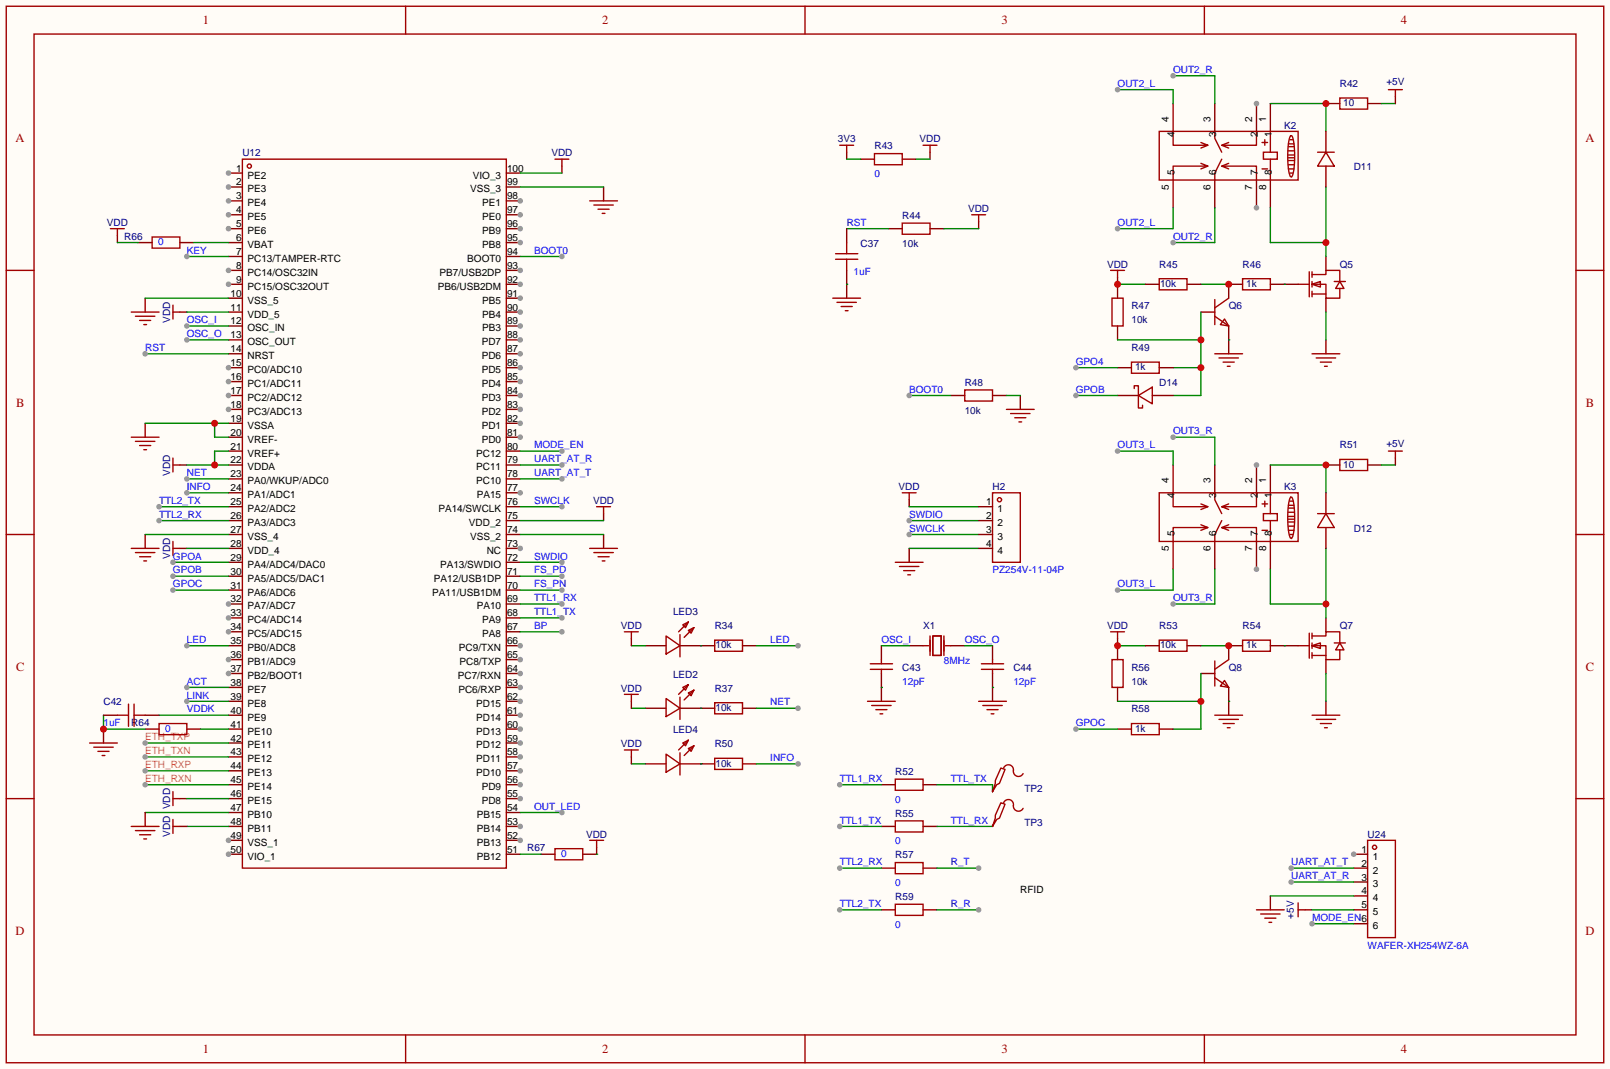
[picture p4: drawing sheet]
<svg xmlns="http://www.w3.org/2000/svg" width="294mm" height="195mm" viewBox="0 0 294 195" stroke-linecap="round" stroke-linejoin="round" font-family="sans-serif">
<path d="M0 0h294.4v195.3h-294.4z" fill="#fffcf7"/>
<g fill="none" stroke="#a10000" stroke-width=".25">
<path d="M1.1 1.1h292.1v193.1h-292.1zM6.2 6.2h282v182.9h-282zM74.2 1.1v5.1M147.2 1.1v5.1M220.2 1.1v5.1M177.7 39.2h2.5M178.9 39.2v1.3M1.1 49.4h5.1M165 40.8h5.1v2h-5.1zM288.2 49.4h5M1.1 97.7h5.1M288.2 97.7h5"/>
<path d="M1.1 145.9h5.1M163.7 142.4h5.1v2h-5.1zM163.7 150h5.1v2h-5.1zM163.7 157.6h5.1v2h-5.1zM288.2 145.9h5M163.7 165.2h5.1v2.1h-5.1zM74.2 189.1v5.1M147.2 189.1v5.1M220.2 189.1v5.1"/>
</g>
<path d="M162.4 41.8h2.6M170.1 41.8h2.5M178.9 40.5v1.3M161.2 143.4h2.5M161.2 151h2.5M161.2 158.6h2.5M168.8 143.4h2.5M168.8 151h2.5M168.8 158.6h2.5M161.2 166.2h2.5M168.8 166.2h2.5" fill="none" stroke="#870000" stroke-width=".25"/>
<path d="M154.8 41.8h7.6M172.6 41.8h6.3M153.5 143.4h7.7" fill="none" stroke="#008700" stroke-width=".25"/>
<circle cx="153.5" cy="143.4" r=".51" fill="#999"/>
<path d="M153.5 151h7.7" fill="none" stroke="#008700" stroke-width=".25"/>
<circle cx="153.5" cy="151" r=".51" fill="#999"/>
<path d="M153.5 158.6h7.7" fill="none" stroke="#008700" stroke-width=".25"/>
<circle cx="153.5" cy="158.6" r=".51" fill="#999"/>
<path d="M153.5 166.2h7.7" fill="none" stroke="#008700" stroke-width=".25"/>
<circle cx="153.5" cy="166.2" r=".51" fill="#999"/>
<path d="M171.3 143.4h10.2v1.3M171.3 151h10.2M171.3 166.2h7.6" fill="none" stroke="#008700" stroke-width=".25"/>
<circle cx="178.9" cy="166.2" r=".51" fill="#999"/>
<path d="M171.3 158.6h7.6" fill="none" stroke="#008700" stroke-width=".25"/>
<circle cx="178.9" cy="158.6" r=".51" fill="#999"/>
<path d="M173.9 72.3h2.5M181.5 72.3h2.5M186.6 72.3v2.5" fill="none" stroke="#870000" stroke-width=".25"/>
<path d="M176.4 71.2h5.1v2.1h-5.1zM184 74.8h5.1M184.8 75.6h3.5M185.5 76.3h2.1M186.3 77.1h.5" fill="none" stroke="#a10000" stroke-width=".25"/>
<path d="M166.2 72.3h7.7M184 72.3h2.6" fill="none" stroke="#008700" stroke-width=".25"/>
<circle cx="166.2" cy="72.3" r=".51" fill="#999"/>
<g fill="none" stroke="#a10000" stroke-width=".25">
<path d="M214.5 24v2.5h6.4l-1.3-.5M219.6 29.8l1.3 .6h-6.4v2.5M220.9 30.4l-1.3 .5M220.9 26.5l-1.3 .6M222.1 24v1.3l1.3 2.5M223.4 29.1l-1.3 2.5v1.3M224.7 30.9l-1.3-.5h6.3v2.5M224.7 26l-1.3 .5M229.7 24v2.5h-6.3l1.3 .6M230.8 26h1M230.8 30.9h1M231 27.8h2.6v1.3h-2.6z"/>
<path d="M231.3 25.5v1M232.3 24v3.8M232.3 29.1v3.8"/>
</g>
<path d="M229.7 18.9v5.1M232.3 18.9v5.1" fill="none" stroke="#870000" stroke-width=".25"/>
<circle cx="229.7" cy="18.9" r=".51" fill="#999"/>
<path d="M214.5 18.9v5.1M222.1 18.9v5.1M214.5 32.9v5.1M222.1 32.9v5.1M229.7 32.9v5.1" fill="none" stroke="#870000" stroke-width=".25"/>
<circle cx="229.7" cy="38" r=".51" fill="#999"/>
<path d="M232.3 32.9v5.1M204.3 51.9v2.6M204.3 59.6v2.5M234.8 51.9h2.6M242.4 46.9v2.5M242.4 54.5v2.5M242.4 62.1v2.5" fill="none" stroke="#870000" stroke-width=".25"/>
<g fill="none" stroke="#a10000" stroke-width=".25">
<path d="M212 24h25.4v8.9h-25.4zM224.7 29.8l-1.3 .6M235.6 30.9h1M235.6 30.1h1M235.6 29.3h1M235.6 28.8h1M235.6 28.3h1M235.6 27.6h1M235.6 26.8h1M235.6 26.3h1M235.8 31.6h.5M235.8 25.5h.5"/>
<path d="M236 24.8l.2 .1 .2 .5a16.1 16.1 0 0 1 0 6.6l-.2 .4-.3-.2a14.8 14.8 0 0 1-.1-7zM203.3 54.5h2.1v5.1h-2.1zM237.4 51.9h2M239.4 49.7v4.5M239.9 51.9l1.5-.5v1.1zM239.9 50.2h2.5v-.8h2.6v2M239.9 51.9h2.5v2.6h2.6v-1.8M239.9 53.7h2.5M239.9 49.7v1M239.9 51.4v1.1M239.9 53.2v1M244 51.4h2"/>
<path d="M245 51.4l.7 1.3h-1.5zM239.9 64.6h5.1M240.7 65.4h3.5M241.4 66.2h2.1M242.2 66.9h.5"/>
</g>
<path d="M232.3 38v6.3h10.1M242.4 34.2v12.7M219.6 51.9h5.1M242.4 57v5.1" fill="none" stroke="#008700" stroke-width=".25"/>
<circle cx="242.4" cy="44.3" r=".63" fill="#c00"/>
<path d="M242.4 18.9h2.6M250.1 18.9h2.5" fill="none" stroke="#870000" stroke-width=".25"/>
<path d="M245 17.9h5.1v2h-5.1z" fill="none" stroke="#a10000" stroke-width=".25"/>
<path d="M232.3 18.9h10.1v5.1" fill="none" stroke="#008700" stroke-width=".25"/>
<circle cx="242.4" cy="18.9" r=".63" fill="#c00"/>
<path d="M240.9 27.8h3.1M242.4 27.8l1.6 2.6h-3.1z" fill="none" stroke="#a10000" stroke-width=".25"/>
<path d="M242.4 24v3.8M242.4 30.4v3.8" fill="none" stroke="#870000" stroke-width=".25"/>
<path d="M214.5 38v3.8h-10.2" fill="none" stroke="#008700" stroke-width=".25"/>
<circle cx="204.3" cy="41.8" r=".51" fill="#999"/>
<path d="M222.1 38v6.3h-7.6" fill="none" stroke="#008700" stroke-width=".25"/>
<circle cx="214.5" cy="44.3" r=".51" fill="#999"/>
<path d="M204.3 16.4h10.2v2.5M252.6 18.9h2.5" fill="none" stroke="#008700" stroke-width=".25"/>
<circle cx="204.3" cy="16.4" r=".51" fill="#999"/>
<path d="M214.5 13.8h7.6v5.1" fill="none" stroke="#008700" stroke-width=".25"/>
<circle cx="214.5" cy="13.8" r=".51" fill="#999"/>
<path d="M255.1 17.7v1.2M219.6 57h2.5M224.7 51.9v2.6M224.7 59.6v2.5M238.6 166.2h1.3" fill="none" stroke="#870000" stroke-width=".25"/>
<path d="M253.9 16.4h2.5M255.1 16.4v1.3M222.1 57.8l2.6 1.8M222.1 54.7v4.6M223.9 58.3l.8 1.3-1.6-.3zM224.7 54.5l-2.6 1.8M237.4 165v2.5M237.4 166.2h1.2" fill="none" stroke="#a10000" stroke-width=".25"/>
<path d="M219.6 57v15.3h-5.1M204.3 62.1h15.3M214.5 67.2h5.1" fill="none" stroke="#008700" stroke-width=".25"/>
<g fill="#c00">
<circle cx="219.6" cy="62.1" r=".63"/>
<circle cx="219.6" cy="67.2" r=".63"/>
</g>
<path d="M204.3 50.7v1.2M224.7 62.1v2.5" fill="none" stroke="#870000" stroke-width=".25"/>
<path d="M222.1 64.6h5.1M222.9 65.4h3.5M223.6 66.2h2.1M224.4 66.9h.5" fill="none" stroke="#a10000" stroke-width=".25"/>
<path d="M204.3 51.9h5.1" fill="none" stroke="#008700" stroke-width=".25"/>
<circle cx="204.3" cy="51.9" r=".63" fill="#c00"/>
<path d="M203.1 49.4h2.5M204.3 49.4v1.3" fill="none" stroke="#a10000" stroke-width=".25"/>
<path d="M224.7 62.1h.1" fill="none" stroke="#008700" stroke-width=".25"/>
<path d="M224.7 51.9h2.5M232.3 51.9h2.5" fill="none" stroke="#870000" stroke-width=".25"/>
<circle cx="224.7" cy="51.9" r=".63" fill="#c00"/>
<path d="M212 50.9h5v2.1h-5zM227.2 50.9h5.1v2.1h-5.1zM206.9 66.2h5.1v2h-5.1z" fill="none" stroke="#a10000" stroke-width=".25"/>
<path d="M234.8 51.9h.1M196.7 67.2h7.6" fill="none" stroke="#008700" stroke-width=".25"/>
<path d="M209.4 51.9h2.6M217 51.9h2.6M204.3 67.2h2.6M212 67.2h2.5" fill="none" stroke="#870000" stroke-width=".25"/>
<circle cx="196.7" cy="67.2" r=".51" fill="#999"/>
<g fill="none" stroke="#a10000" stroke-width=".25">
<path d="M214.5 90v2.6h6.4l-1.3-.5M219.6 95.9l1.3 .5h-6.4v2.5M220.9 96.4l-1.3 .5M220.9 92.6l-1.3 .5M222.1 90v1.3l1.3 2.6M223.4 95.1l-1.3 2.6v1.2M224.7 96.9l-1.3-.5h6.3v2.5M224.7 92.1l-1.3 .5M229.7 90v2.6h-6.3l1.3 .5M230.8 92.1h1M230.8 96.9h1M231 93.9h2.6v1.2h-2.6z"/>
<path d="M231.3 91.6v1M232.3 90v3.9M232.3 95.1v3.8"/>
</g>
<path d="M229.7 85v5M232.3 85v5" fill="none" stroke="#870000" stroke-width=".25"/>
<circle cx="229.7" cy="85" r=".51" fill="#999"/>
<path d="M214.5 85v5M214.5 98.9v5.1M222.1 85v5M222.1 98.9v5.1M229.7 98.9v5.1" fill="none" stroke="#870000" stroke-width=".25"/>
<circle cx="229.7" cy="104" r=".51" fill="#999"/>
<path d="M232.3 98.9v5.1M204.3 118v2.5M234.8 118h2.6M242.4 112.9v2.5M204.3 125.6v2.5M242.4 120.5v2.6M242.4 128.1v2.6" fill="none" stroke="#870000" stroke-width=".25"/>
<g fill="none" stroke="#a10000" stroke-width=".25">
<path d="M212 90h25.4v8.9h-25.4zM224.7 95.9l-1.3 .5M235.6 96.9h1M235.6 96.1h1M235.6 95.4h1M235.6 94.9h1M235.6 94.4h1M235.6 93.6h1M235.6 92.8h1M235.6 92.3h1M235.8 97.7h.5M235.8 91.6h.5"/>
<path d="M236 90.9h.2l.2 .5a16.1 16.1 0 0 1 0 6.6l-.2 .4-.3-.1a14.8 14.8 0 0 1-.1-7zM237.4 118h2M239.4 115.7v4.6M239.9 118l1.5-.5v1zM239.9 116.2h2.5v-.8h2.6v2.1M239.9 118h2.5v2.5h2.6v-1.8M239.9 119.8h2.5M239.9 115.7v1M239.9 117.5v1M239.9 119.3v1M244 117.5h2M245 117.5l.7 1.2h-1.5z"/>
<path d="M203.3 120.5h2.1v5.1h-2.1zM239.9 130.7h5.1M240.7 131.4h3.5M241.4 132.2h2.1M242.2 133h.5"/>
</g>
<path d="M219.6 118h5.1M232.3 104v6.4h10.1M242.4 100.2v12.7M242.4 123.1v5" fill="none" stroke="#008700" stroke-width=".25"/>
<circle cx="242.4" cy="110.4" r=".63" fill="#c00"/>
<path d="M242.4 85h2.6M250.1 85h2.5" fill="none" stroke="#870000" stroke-width=".25"/>
<path d="M245 83.9h5.1v2.1h-5.1z" fill="none" stroke="#a10000" stroke-width=".25"/>
<path d="M232.3 85h10.1v5" fill="none" stroke="#008700" stroke-width=".25"/>
<circle cx="242.4" cy="85" r=".63" fill="#c00"/>
<path d="M240.9 93.9h3.1M242.4 93.9l1.6 2.5h-3.1z" fill="none" stroke="#a10000" stroke-width=".25"/>
<path d="M242.4 90v3.9M242.4 96.4v3.8" fill="none" stroke="#870000" stroke-width=".25"/>
<path d="M214.5 104v3.8h-10.2" fill="none" stroke="#008700" stroke-width=".25"/>
<circle cx="204.3" cy="107.8" r=".51" fill="#999"/>
<path d="M222.1 104v6.4h-7.6" fill="none" stroke="#008700" stroke-width=".25"/>
<circle cx="214.5" cy="110.4" r=".51" fill="#999"/>
<path d="M204.3 82.4h10.2v2.6M252.6 85h2.5" fill="none" stroke="#008700" stroke-width=".25"/>
<circle cx="204.3" cy="82.4" r=".51" fill="#999"/>
<path d="M214.5 79.9h7.6v5.1" fill="none" stroke="#008700" stroke-width=".25"/>
<circle cx="214.5" cy="79.9" r=".51" fill="#999"/>
<path d="M255.1 83.7v1.3M224.7 118v2.5M219.6 123.1h2.5M224.7 125.6v2.5" fill="none" stroke="#870000" stroke-width=".25"/>
<path d="M253.9 82.4h2.5M255.1 82.4v1.3M222.1 123.8l2.6 1.8M222.1 120.8v4.5M223.9 124.3l.8 1.3-1.6-.3zM224.7 120.5l-2.6 1.8" fill="none" stroke="#a10000" stroke-width=".25"/>
<path d="M204.3 128.1h15.3M219.6 123.1v10.1h-5.1" fill="none" stroke="#008700" stroke-width=".25"/>
<circle cx="219.6" cy="128.1" r=".63" fill="#c00"/>
<path d="M204.3 116.7v1.3M224.7 128.1v2.6" fill="none" stroke="#870000" stroke-width=".25"/>
<path d="M222.1 130.7h5.1M222.9 131.4h3.5M223.6 132.2h2.1M224.4 133h.5" fill="none" stroke="#a10000" stroke-width=".25"/>
<path d="M204.3 118h5.1" fill="none" stroke="#008700" stroke-width=".25"/>
<circle cx="204.3" cy="118" r=".63" fill="#c00"/>
<path d="M203.1 115.4h2.5M204.3 115.4v1.3" fill="none" stroke="#a10000" stroke-width=".25"/>
<path d="M224.7 128.1h.1" fill="none" stroke="#008700" stroke-width=".25"/>
<path d="M224.7 118h2.5M232.3 118h2.5" fill="none" stroke="#870000" stroke-width=".25"/>
<circle cx="224.7" cy="118" r=".63" fill="#c00"/>
<path d="M212 117h5v2h-5zM227.2 117h5.1v2h-5.1zM206.9 132.2h5.1v2h-5.1z" fill="none" stroke="#a10000" stroke-width=".25"/>
<path d="M234.8 118h.1M196.7 133.2h7.6" fill="none" stroke="#008700" stroke-width=".25"/>
<path d="M209.4 118h2.6M217 118h2.6M204.3 133.2h2.6M212 133.2h2.5" fill="none" stroke="#870000" stroke-width=".25"/>
<circle cx="196.7" cy="133.2" r=".51" fill="#999"/>
<path d="M154.8 27.8v1.3M157.4 29.1h2.5M165 29.1h2.5M170.1 27.8v1.3M166.2 91.3v1.3M166.2 100.2v2.5" fill="none" stroke="#870000" stroke-width=".25"/>
<path d="M153.5 26.5h2.6M154.8 26.5v1.3M159.9 28.1h5.1v2h-5.1zM168.8 26.5h2.5M170.1 26.5v1.3M165 90h2.5M166.2 90v1.3M163.7 102.7h5.1M164.5 103.5h3.5M165.2 104.3h2.1M166 105h.5" fill="none" stroke="#a10000" stroke-width=".25"/>
<path d="M154.8 29.1h2.6M167.5 29.1h2.6M166.2 92.6h12.7M166.2 97.7h12.7M166.2 100.2h12.7" fill="none" stroke="#008700" stroke-width=".25"/>
<circle cx="166.2" cy="97.7" r=".51" fill="#999"/>
<path d="M166.2 95.1h12.7" fill="none" stroke="#008700" stroke-width=".25"/>
<circle cx="166.2" cy="95.1" r=".51" fill="#999"/>
<g fill="none" stroke="#a10000" stroke-width=".25">
<path d="M44.3 29.1h48.3v129.5h-48.3zM152.3 54.5h5.1M152.8 46.4h4M152.8 47.4h4M153 55.2h3.6M153.8 56h2M154.6 56.8h.5M154.8 44.3v2.1M154.8 47.4v2M181.5 90h5.1v12.7h-5.1zM183 140.3l.8 .3-1 2.5-.6 .3-.7 1.3 .5-1.6v-.5zM183 146.7l.8 .2-1 2.6-.6 .2-.7 1.3 .5-1.5v-.5z"/>
<path d="M183.5 140.3a.93 .93 0 0 1 1.1-.5 .93 .93 0 0 1 .7 1 .94 .94 0 0 0 .7 1 .94 .94 0 0 0 1.1-.4M183.5 146.7a.93 .93 0 0 1 1.1-.6 .93 .93 0 0 1 .7 1.1 .94 .94 0 0 0 .7 1 .94 .94 0 0 0 1.1-.5"/>
<circle cx="45.6" cy="30.4" r=".38"/>
<circle cx="182.8" cy="91.3" r=".38"/>
</g>
<path d="M41.8 31.6h2.5M154.8 41.8v2.5M154.8 49.4v5.1M178.9 92.6h2.6M178.9 95.1h2.6M178.9 97.7h2.6M178.9 100.2h2.6M181.5 144.4v.3M181.5 150.7v.3" fill="none" stroke="#870000" stroke-width=".25"/>
<path d="M154.8 51.9h.1" fill="none" stroke="#008700" stroke-width=".25"/>
<circle cx="41.8" cy="31.6" r=".51" fill="#999"/>
<path d="M41.8 34.2h2.5" fill="none" stroke="#870000" stroke-width=".25"/>
<circle cx="41.8" cy="34.2" r=".51" fill="#999"/>
<path d="M41.8 36.7h2.5" fill="none" stroke="#870000" stroke-width=".25"/>
<circle cx="41.8" cy="36.7" r=".51" fill="#999"/>
<path d="M41.8 39.2h2.5" fill="none" stroke="#870000" stroke-width=".25"/>
<circle cx="41.8" cy="39.2" r=".51" fill="#999"/>
<path d="M41.8 41.8h2.5" fill="none" stroke="#870000" stroke-width=".25"/>
<circle cx="41.8" cy="41.8" r=".51" fill="#999"/>
<path d="M41.8 44.3h2.5M41.8 46.9h2.5M41.8 49.4h2.5" fill="none" stroke="#870000" stroke-width=".25"/>
<circle cx="41.8" cy="49.4" r=".51" fill="#999"/>
<path d="M41.8 51.9h2.5" fill="none" stroke="#870000" stroke-width=".25"/>
<circle cx="41.8" cy="51.9" r=".51" fill="#999"/>
<path d="M41.8 54.5h2.5M41.8 57h2.5M41.8 59.6h2.5M41.8 62.1h2.5M41.8 64.6h2.5M41.8 67.2h2.5" fill="none" stroke="#870000" stroke-width=".25"/>
<circle cx="41.8" cy="67.2" r=".51" fill="#999"/>
<path d="M41.8 69.7h2.5" fill="none" stroke="#870000" stroke-width=".25"/>
<circle cx="41.8" cy="69.7" r=".51" fill="#999"/>
<path d="M41.8 72.3h2.5" fill="none" stroke="#870000" stroke-width=".25"/>
<circle cx="41.8" cy="72.3" r=".51" fill="#999"/>
<path d="M41.8 74.8h2.5" fill="none" stroke="#870000" stroke-width=".25"/>
<circle cx="41.8" cy="74.8" r=".51" fill="#999"/>
<g fill="none" stroke="#870000" stroke-width=".25">
<path d="M41.8 77.3h2.5M41.8 79.9h2.5M41.8 82.4h2.5M41.8 85h2.5M41.8 87.5h2.5M41.8 90h2.5M41.8 92.6h2.5M41.8 95.1h2.5M41.8 97.7h2.5M41.8 100.2h2.5M41.8 102.7h2.5M41.8 105.3h2.5"/>
<path d="M41.8 107.8h2.5M41.8 110.4h2.5"/>
</g>
<circle cx="41.8" cy="110.4" r=".51" fill="#999"/>
<path d="M41.8 112.9h2.5" fill="none" stroke="#870000" stroke-width=".25"/>
<circle cx="41.8" cy="112.9" r=".51" fill="#999"/>
<path d="M41.8 115.4h2.5" fill="none" stroke="#870000" stroke-width=".25"/>
<circle cx="41.8" cy="115.4" r=".51" fill="#999"/>
<path d="M41.8 118h2.5M41.8 120.5h2.5" fill="none" stroke="#870000" stroke-width=".25"/>
<circle cx="41.8" cy="120.5" r=".51" fill="#999"/>
<path d="M41.8 123.1h2.5" fill="none" stroke="#870000" stroke-width=".25"/>
<circle cx="41.8" cy="123.1" r=".51" fill="#999"/>
<path d="M41.8 125.6h2.5M41.8 128.1h2.5M41.8 130.7h2.5M41.8 133.2h2.5M41.8 135.8h2.5M41.8 138.3h2.5M41.8 140.8h2.5M41.8 143.4h2.5M41.8 145.9h2.5M41.8 148.5h2.5M41.8 151h2.5M41.8 153.5h2.5" fill="none" stroke="#870000" stroke-width=".25"/>
<circle cx="41.8" cy="153.5" r=".51" fill="#999"/>
<path d="M41.8 156.1h2.5" fill="none" stroke="#870000" stroke-width=".25"/>
<circle cx="41.8" cy="156.1" r=".51" fill="#999"/>
<path d="M92.6 156.1h2.5M92.6 153.5h2.5" fill="none" stroke="#870000" stroke-width=".25"/>
<circle cx="95.1" cy="153.5" r=".51" fill="#999"/>
<path d="M92.6 151h2.5" fill="none" stroke="#870000" stroke-width=".25"/>
<circle cx="95.1" cy="151" r=".51" fill="#999"/>
<path d="M92.6 148.5h2.5M92.6 145.9h2.5" fill="none" stroke="#870000" stroke-width=".25"/>
<circle cx="95.1" cy="145.9" r=".51" fill="#999"/>
<path d="M92.6 143.4h2.5" fill="none" stroke="#870000" stroke-width=".25"/>
<circle cx="95.1" cy="143.4" r=".51" fill="#999"/>
<path d="M92.6 140.8h2.5" fill="none" stroke="#870000" stroke-width=".25"/>
<circle cx="95.1" cy="140.8" r=".51" fill="#999"/>
<path d="M92.6 138.3h2.5" fill="none" stroke="#870000" stroke-width=".25"/>
<circle cx="95.1" cy="138.3" r=".51" fill="#999"/>
<path d="M92.6 135.8h2.5" fill="none" stroke="#870000" stroke-width=".25"/>
<circle cx="95.1" cy="135.8" r=".51" fill="#999"/>
<path d="M92.6 133.2h2.5" fill="none" stroke="#870000" stroke-width=".25"/>
<circle cx="95.1" cy="133.2" r=".51" fill="#999"/>
<path d="M92.6 130.7h2.5" fill="none" stroke="#870000" stroke-width=".25"/>
<circle cx="95.1" cy="130.7" r=".51" fill="#999"/>
<path d="M92.6 128.1h2.5" fill="none" stroke="#870000" stroke-width=".25"/>
<circle cx="95.1" cy="128.1" r=".51" fill="#999"/>
<path d="M92.6 125.6h2.5" fill="none" stroke="#870000" stroke-width=".25"/>
<circle cx="95.1" cy="125.6" r=".51" fill="#999"/>
<path d="M92.6 123.1h2.5" fill="none" stroke="#870000" stroke-width=".25"/>
<circle cx="95.1" cy="123.1" r=".51" fill="#999"/>
<path d="M92.6 120.5h2.5" fill="none" stroke="#870000" stroke-width=".25"/>
<circle cx="95.1" cy="120.5" r=".51" fill="#999"/>
<path d="M92.6 118h2.5" fill="none" stroke="#870000" stroke-width=".25"/>
<circle cx="95.1" cy="118" r=".51" fill="#999"/>
<path d="M92.6 115.4h2.5M92.6 112.9h2.5M92.6 110.4h2.5M92.6 107.8h2.5M92.6 105.3h2.5M92.6 102.7h2.5M92.6 100.2h2.5" fill="none" stroke="#870000" stroke-width=".25"/>
<circle cx="95.1" cy="100.2" r=".51" fill="#999"/>
<path d="M92.6 97.7h2.5M92.6 95.1h2.5M92.6 92.6h2.5M92.6 90h2.5" fill="none" stroke="#870000" stroke-width=".25"/>
<circle cx="95.1" cy="90" r=".51" fill="#999"/>
<path d="M92.6 79.9h2.5M92.6 87.5h2.5M92.6 85h2.5M92.6 82.4h2.5" fill="none" stroke="#870000" stroke-width=".25"/>
<circle cx="95.1" cy="79.9" r=".51" fill="#999"/>
<path d="M92.6 77.3h2.5" fill="none" stroke="#870000" stroke-width=".25"/>
<circle cx="95.1" cy="77.3" r=".51" fill="#999"/>
<path d="M92.6 74.8h2.5" fill="none" stroke="#870000" stroke-width=".25"/>
<circle cx="95.1" cy="74.8" r=".51" fill="#999"/>
<path d="M92.6 72.3h2.5" fill="none" stroke="#870000" stroke-width=".25"/>
<circle cx="95.1" cy="72.3" r=".51" fill="#999"/>
<path d="M92.6 69.7h2.5" fill="none" stroke="#870000" stroke-width=".25"/>
<circle cx="95.1" cy="69.7" r=".51" fill="#999"/>
<path d="M92.6 67.2h2.5" fill="none" stroke="#870000" stroke-width=".25"/>
<circle cx="95.1" cy="67.2" r=".51" fill="#999"/>
<path d="M92.6 64.6h2.5" fill="none" stroke="#870000" stroke-width=".25"/>
<circle cx="95.1" cy="64.6" r=".51" fill="#999"/>
<path d="M92.6 62.1h2.5" fill="none" stroke="#870000" stroke-width=".25"/>
<circle cx="95.1" cy="62.1" r=".51" fill="#999"/>
<path d="M92.6 59.6h2.5" fill="none" stroke="#870000" stroke-width=".25"/>
<circle cx="95.1" cy="59.6" r=".51" fill="#999"/>
<path d="M92.6 57h2.5" fill="none" stroke="#870000" stroke-width=".25"/>
<circle cx="95.1" cy="57" r=".51" fill="#999"/>
<path d="M92.6 54.5h2.5" fill="none" stroke="#870000" stroke-width=".25"/>
<circle cx="95.1" cy="54.5" r=".51" fill="#999"/>
<path d="M92.6 51.9h2.5" fill="none" stroke="#870000" stroke-width=".25"/>
<circle cx="95.1" cy="51.9" r=".51" fill="#999"/>
<path d="M92.6 49.4h2.5" fill="none" stroke="#870000" stroke-width=".25"/>
<circle cx="95.1" cy="49.4" r=".51" fill="#999"/>
<path d="M92.6 46.9h2.5M92.6 44.3h2.5" fill="none" stroke="#870000" stroke-width=".25"/>
<circle cx="95.1" cy="44.3" r=".51" fill="#999"/>
<path d="M92.6 41.8h2.5" fill="none" stroke="#870000" stroke-width=".25"/>
<circle cx="95.1" cy="41.8" r=".51" fill="#999"/>
<path d="M92.6 39.2h2.5" fill="none" stroke="#870000" stroke-width=".25"/>
<circle cx="95.1" cy="39.2" r=".51" fill="#999"/>
<path d="M92.6 36.7h2.5" fill="none" stroke="#870000" stroke-width=".25"/>
<circle cx="95.1" cy="36.7" r=".51" fill="#999"/>
<path d="M92.6 34.2h2.5M92.6 31.6h2.5M110.4 34.2v2.5M26.5 77.3v2.6M26.5 97.7v2.5M110.4 97.7v2.5" fill="none" stroke="#870000" stroke-width=".25"/>
<g fill="none" stroke="#a10000" stroke-width=".25">
<path d="M107.8 36.7h5.1M108.6 37.5h3.5M109.3 38.2h2.1M110.1 39h.5M24 79.9h5.1M24.8 80.6h3.5M25.5 81.4h2.1M26.3 82.2h.5M24 100.2h5.1M24.8 101h3.5M25.5 101.7h2.1M26.3 102.5h.5"/>
<path d="M107.8 100.2h5.1M108.6 101h3.5M109.3 101.7h2.1M110.1 102.5h.5"/>
</g>
<path d="M95.1 34.2h15.3M26.5 77.3h15.3M39.2 77.3v2.6h2.6M26.5 97.7h15.3M95.1 97.7h15.3" fill="none" stroke="#008700" stroke-width=".25"/>
<circle cx="39.2" cy="77.3" r=".63" fill="#c00"/>
<path d="M26.5 54.5v2.5" fill="none" stroke="#870000" stroke-width=".25"/>
<path d="M24 57h5.1M24.8 57.8h3.5M25.5 58.5h2.1M26.3 59.3h.5" fill="none" stroke="#a10000" stroke-width=".25"/>
<path d="M26.5 54.5h15.3M95.1 102.7h7.6" fill="none" stroke="#008700" stroke-width=".25"/>
<circle cx="102.7" cy="102.7" r=".51" fill="#999"/>
<path d="M95.1 92.6h7.6" fill="none" stroke="#008700" stroke-width=".25"/>
<circle cx="102.7" cy="92.6" r=".51" fill="#999"/>
<path d="M32.9 57h1.3M32.9 85h1.3M110.4 93.9v1.2" fill="none" stroke="#870000" stroke-width=".25"/>
<path d="M31.6 55.8v2.5M31.6 57h1.3M31.6 83.7v2.5M31.6 85h1.3M109.1 92.6h2.5M110.4 92.6v1.3" fill="none" stroke="#a10000" stroke-width=".25"/>
<path d="M34.2 57h7.6M34.2 85h7.6M41.8 82.4h-2.6v2.6M95.1 95.1h15.3" fill="none" stroke="#008700" stroke-width=".25"/>
<circle cx="39.2" cy="85" r=".63" fill="#c00"/>
<path d="M32.9 100.2h1.3" fill="none" stroke="#870000" stroke-width=".25"/>
<path d="M31.6 98.9v2.6M31.6 100.2h1.3" fill="none" stroke="#a10000" stroke-width=".25"/>
<path d="M34.2 100.2h7.6M26.5 143.4h15.3" fill="none" stroke="#008700" stroke-width=".25"/>
<circle cx="26.5" cy="143.4" r=".51" fill="#999"/>
<path d="M26.5 140.8h15.3" fill="none" stroke="#008700" stroke-width=".25"/>
<circle cx="26.5" cy="140.8" r=".51" fill="#999"/>
<path d="M26.5 138.3h15.3" fill="none" stroke="#008700" stroke-width=".25"/>
<circle cx="26.5" cy="138.3" r=".51" fill="#999"/>
<path d="M26.5 135.8h15.3" fill="none" stroke="#008700" stroke-width=".25"/>
<circle cx="26.5" cy="135.8" r=".51" fill="#999"/>
<path d="M18.9 133.2v2.6M26.5 133.2h2.6M34.2 133.2h2.5" fill="none" stroke="#870000" stroke-width=".25"/>
<path d="M16.4 135.8h5.1M17.1 136.5h3.6M17.9 137.3h2M18.7 138h.5M29.1 132.2h5.1v2h-5.1z" fill="none" stroke="#a10000" stroke-width=".25"/>
<path d="M18.9 130.7v2.5h7.6" fill="none" stroke="#008700" stroke-width=".25"/>
<circle cx="18.9" cy="133.2" r=".63" fill="#c00"/>
<path d="M29.1 130.7h12.7M34.2 128.1h7.6M36.7 133.2h5.1" fill="none" stroke="#008700" stroke-width=".25"/>
<circle cx="34.2" cy="128.1" r=".51" fill="#999"/>
<path d="M34.2 125.6h7.6" fill="none" stroke="#008700" stroke-width=".25"/>
<circle cx="34.2" cy="125.6" r=".51" fill="#999"/>
<path d="M26.5 64.6h15.3" fill="none" stroke="#008700" stroke-width=".25"/>
<circle cx="26.5" cy="64.6" r=".51" fill="#999"/>
<path d="M34.2 59.6h7.6" fill="none" stroke="#008700" stroke-width=".25"/>
<circle cx="34.2" cy="59.6" r=".51" fill="#999"/>
<path d="M34.2 62.1h7.6" fill="none" stroke="#008700" stroke-width=".25"/>
<circle cx="34.2" cy="62.1" r=".51" fill="#999"/>
<path d="M95.1 105.3h7.6" fill="none" stroke="#008700" stroke-width=".25"/>
<circle cx="102.7" cy="105.3" r=".51" fill="#999"/>
<path d="M95.1 107.8h7.6" fill="none" stroke="#008700" stroke-width=".25"/>
<circle cx="102.7" cy="107.8" r=".51" fill="#999"/>
<path d="M95.1 110.4h7.6" fill="none" stroke="#008700" stroke-width=".25"/>
<circle cx="102.7" cy="110.4" r=".51" fill="#999"/>
<path d="M95.1 112.9h7.6" fill="none" stroke="#008700" stroke-width=".25"/>
<circle cx="102.7" cy="112.9" r=".51" fill="#999"/>
<path d="M29.1 95.1h12.7" fill="none" stroke="#008700" stroke-width=".25"/>
<circle cx="29.1" cy="95.1" r=".51" fill="#999"/>
<path d="M29.1 92.6h12.7" fill="none" stroke="#008700" stroke-width=".25"/>
<circle cx="29.1" cy="92.6" r=".51" fill="#999"/>
<path d="M31.6 102.7h10.2" fill="none" stroke="#008700" stroke-width=".25"/>
<circle cx="31.6" cy="102.7" r=".51" fill="#999"/>
<path d="M31.6 105.3h10.2" fill="none" stroke="#008700" stroke-width=".25"/>
<circle cx="31.6" cy="105.3" r=".51" fill="#999"/>
<path d="M31.6 107.8h10.2" fill="none" stroke="#008700" stroke-width=".25"/>
<circle cx="31.6" cy="107.8" r=".51" fill="#999"/>
<path d="M95.1 46.9h7.6" fill="none" stroke="#008700" stroke-width=".25"/>
<circle cx="102.7" cy="46.9" r=".51" fill="#999"/>
<path d="M34.2 46.9h7.6" fill="none" stroke="#008700" stroke-width=".25"/>
<circle cx="34.2" cy="46.9" r=".51" fill="#999"/>
<path d="M95.1 115.4h7.6M26.5 148.5h15.3M34.2 151h7.6" fill="none" stroke="#008700" stroke-width=".25"/>
<circle cx="102.7" cy="115.4" r=".51" fill="#999"/>
<path d="M95.1 148.5h7.6" fill="none" stroke="#008700" stroke-width=".25"/>
<circle cx="102.7" cy="148.5" r=".51" fill="#999"/>
<g fill="none" stroke="#870000" stroke-width=".25">
<path d="M102.7 30.4v1.2M21.5 43.1v1.2M25.3 44.3h2.5M32.9 44.3h2.5M204.3 72.3h3.9M210.7 72.3h3.8M118 118h3.8M124.3 118h6.4M135.8 118h2.5M18.9 130.7h2.6M26.5 130.7h2.6M118 139.6h3.8"/>
<path d="M118 129.4h3.8M124.3 139.6h6.4M124.3 129.4h6.4M135.8 139.6h2.5M135.8 129.4h2.5M26.5 148.5v2.5M32.9 151h1.3M32.9 145.9h1.3M98.9 156.1h2.6M109.1 154.8v1.3h-2.5"/>
</g>
<g fill="none" stroke="#a10000" stroke-width=".25">
<path d="M101.5 29.1h2.5M102.7 29.1v1.3M20.2 41.8h2.5M21.5 41.8v1.3M27.8 43.3h5.1v2h-5.1zM207.4 71v-.5h.8v4h.7v-.5M208.2 72.3l2.5-1.6v3.1zM121.8 116.2l2.5 1.8-2.5 1.5zM124.3 116v4M124.8 114.2l1.1-.5-.6 1zM125.9 115.2l1-.5-.5 1zM125.9 113.7l-1.8 1.7"/>
<path d="M126.9 114.7l-1.8 1.8M130.7 117h5.1v2h-5.1zM21.5 130.7h2M23.5 128.7v4M24.5 130.7h2M24.5 128.7v4M121.8 137.8l2.5 1.8-2.5 1.5zM121.8 127.6l2.5 1.8-2.5 1.5zM124.3 127.4v4M124.3 137.5v4.1M124.8 135.8l1.1-.5-.6 1zM124.8 125.6l1.1-.5-.6 1z"/>
<path d="M125.9 136.8l1-.5-.5 1zM125.9 126.6l1-.5-.5 1zM125.9 135.3l-1.8 1.7M125.9 125.1l-1.8 1.8M126.9 136.3l-1.8 1.7M126.9 126.1l-1.8 1.8M130.7 138.6h5.1v2h-5.1zM130.7 128.4h5.1v2h-5.1zM24 151h5.1M24.8 151.8h3.5M25.5 152.5h2.1M26.3 153.3h.5"/>
<path d="M31.6 151h1.3M31.6 144.7v2.5M31.6 149.7v2.6M31.6 145.9h1.3M101.5 155.1h5.1v2h-5.1zM107.8 153.5h2.6M109.1 153.5v1.3"/>
</g>
<g fill="none" stroke="#008700" stroke-width=".25">
<path d="M95.1 31.6h7.6M21.5 44.3h3.8M35.4 44.3h6.4M34.2 118h7.6M115.4 118h2.6M128.1 118h.1M115.4 139.6h2.6M115.4 129.4h2.6M128.1 139.6h.1M128.1 129.4h.1M34.2 145.9h7.6M95.1 156.1h3.8"/>
<path d="M109.1 156.1h.1"/>
</g>
<circle cx="34.2" cy="118" r=".51" fill="#999"/>
<path d="M115.4 116.7v1.3M161.2 118v2.5M166.2 118h2.6M173.9 118h2.5M181.5 118v2.5M115.4 128.1v1.3M115.4 138.3v1.3M161.2 123.1v5M181.5 123.1v5" fill="none" stroke="#870000" stroke-width=".25"/>
<g fill="none" stroke="#a10000" stroke-width=".25">
<path d="M114.2 115.4h2.5M115.4 115.4v1.3M168.8 118h1M170.1 116.2v3.6M170.6 116.2h1.5v3.6h-1.5zM172.6 116.2v3.6M172.8 118h1.1M114.2 137h2.5M114.2 126.9h2.5M115.4 126.9v1.2M115.4 137v1.3M158.6 128.1h5.1"/>
<path d="M159.1 122.3h4.1M159.1 121.3h4.1M159.4 128.9h3.5M160.1 129.7h2.1M160.9 130.4h.5M161.2 120.5v.8M161.2 122.3v.8M178.9 128.1h5.1M179.5 122.3h4M179.5 121.3h4M179.7 128.9h3.6M180.5 129.7h2"/>
<path d="M181.2 130.4h.5M181.5 120.5v.8M181.5 122.3v.8"/>
</g>
<path d="M95.1 87.5h7.6M161.2 118h5M176.4 118h5.1M161.2 125.6h.1M181.5 125.6h.1" fill="none" stroke="#008700" stroke-width=".25"/>
<circle cx="102.7" cy="87.5" r=".51" fill="#999"/>
<path d="M95.1 85h7.6" fill="none" stroke="#008700" stroke-width=".25"/>
<circle cx="102.7" cy="85" r=".51" fill="#999"/>
<g fill="none" stroke="#a10000" stroke-width=".25">
<path d="M250.1 153.5h5v17.8h-5z"/>
<circle cx="251.3" cy="154.8" r=".38"/>
</g>
<path d="M247.5 156.1h2.6" fill="none" stroke="#870000" stroke-width=".25"/>
<circle cx="247.5" cy="156.1" r=".51" fill="#999"/>
<path d="M247.5 158.6h2.6M247.5 161.2h2.6M247.5 163.7h2.6M247.5 166.2h2.6M247.5 168.8h2.6" fill="none" stroke="#870000" stroke-width=".25"/>
<path d="M236.1 158.6h11.4" fill="none" stroke="#008700" stroke-width=".25"/>
<circle cx="236.1" cy="158.6" r=".51" fill="#999"/>
<path d="M236.1 161.2h11.4" fill="none" stroke="#008700" stroke-width=".25"/>
<circle cx="236.1" cy="161.2" r=".51" fill="#999"/>
<path d="M232.3 163.7v2.5" fill="none" stroke="#870000" stroke-width=".25"/>
<path d="M229.7 166.2h5.1M230.5 167h3.6M231.3 167.8h2M232 168.5h.5" fill="none" stroke="#a10000" stroke-width=".25"/>
<path d="M232.3 163.7h15.2M239.9 166.2h7.6M239.9 168.8h7.6" fill="none" stroke="#008700" stroke-width=".25"/>
<circle cx="239.9" cy="168.8" r=".51" fill="#999"/>
<path d="M95.1 82.4h7.6" fill="none" stroke="#008700" stroke-width=".25"/>
<circle cx="102.7" cy="82.4" r=".51" fill="#999"/>
<path d="M138.3 129.4h7.6" fill="none" stroke="#008700" stroke-width=".25"/>
<circle cx="145.9" cy="129.4" r=".51" fill="#999"/>
<path d="M138.3 139.6h7.6" fill="none" stroke="#008700" stroke-width=".25"/>
<circle cx="145.9" cy="139.6" r=".51" fill="#999"/>
<path d="M138.3 118h7.6" fill="none" stroke="#008700" stroke-width=".25"/>
<circle cx="145.9" cy="118" r=".51" fill="#999"/>
<path d="M34.2 87.5h7.6" fill="none" stroke="#008700" stroke-width=".25"/>
<circle cx="34.2" cy="87.5" r=".51" fill="#999"/>
<path d="M34.2 90h7.6" fill="none" stroke="#008700" stroke-width=".25"/>
<circle cx="34.2" cy="90" r=".51" fill="#999"/>
<path d="M196.7 72.3h7.6" fill="none" stroke="#008700" stroke-width=".25"/>
<circle cx="196.7" cy="72.3" r=".51" fill="#999"/>
<g font-size="2.3" fill="#a00000">
<text x="37.1" y="4.4">1</text>
<text x="110.1" y="4.4">2</text>
<text x="183.1" y="4.4">3</text>
<text x="256.2" y="4.4">4</text>
<text x="2.9" y="26">A</text>
<text x="289.9" y="26">A</text>
<text x="2.9" y="74.3">B</text>
<text x="289.9" y="74.3">B</text>
<text x="2.9" y="122.6">C</text>
<text x="289.9" y="122.6">C</text>
<text x="2.9" y="170.8">D</text>
<text x="289.9" y="170.8">D</text>
<text x="37.1" y="192.4">1</text>
<text x="110.1" y="192.4">2</text>
<text x="183.1" y="192.4">3</text>
<text x="256.2" y="192.4">4</text>
</g>
<g font-size="1.8" fill="#00f">
<text x="204.3" y="15.9">OUT2_L</text>
<text x="214.5" y="13.3">OUT2_R</text>
<text x="159.9" y="32.4">0</text>
<text x="154.8" y="41.3">RST</text>
<text x="204.3" y="41.3">OUT2_L</text>
<text x="28.9" y="44.8">0</text>
<text x="34.2" y="46.4">KEY</text>
<text x="97.7" y="46.4">BOOT0</text>
<text x="214.5" y="43.8">OUT2_R</text>
<text x="156.1" y="50.2">1uF</text>
<text x="34.2" y="59.1">OSC_I</text>
<text x="26.5" y="64.1">RST</text>
<text x="34.2" y="61.6">OSC_O</text>
<text x="166.2" y="71.8">BOOT0</text>
<text x="196.7" y="66.7">GPO4</text>
<text x="196.7" y="71.8">GPOB</text>
<text x="97.7" y="81.9">MODE_EN</text>
<text x="204.3" y="81.9">OUT3_L</text>
<text x="214.5" y="79.4">OUT3_R</text>
<text x="34.2" y="87">NET</text>
<text x="34.2" y="89.5">INFO</text>
<text x="97.7" y="87">UART_AT_T</text>
<text x="97.7" y="84.5">UART_AT_R</text>
<text x="29.1" y="94.6">TTL2_RX</text>
<text x="29.1" y="92.1">TTL2_TX</text>
<text x="97.7" y="92.1">SWCLK</text>
<text x="166.2" y="94.6">SWDIO</text>
<text x="166.2" y="97.2">SWCLK</text>
<text x="31.6" y="102.2">GPOA</text>
<text x="31.6" y="104.8">GPOB</text>
<text x="31.6" y="107.3">GPOC</text>
<text x="97.7" y="102.2">SWDIO</text>
<text x="97.7" y="104.8">FS_PD</text>
<text x="97.7" y="107.3">FS_PN</text>
<text x="181.5" y="104.8">PZ254V-11-04P</text>
<text x="204.3" y="107.3">OUT3_L</text>
<text x="97.7" y="109.9">TTL1_RX</text>
<text x="97.7" y="112.4">TTL1_TX</text>
<text x="214.5" y="109.9">OUT3_R</text>
<text x="34.2" y="117.5">LED</text>
<text x="97.7" y="114.9">BP</text>
<text x="140.8" y="117.5">LED</text>
<text x="161.2" y="117.5">OSC_I</text>
<text x="176.4" y="117.5">OSC_O</text>
<text x="34.2" y="125.1">ACT</text>
<text x="165" y="125.1">12pF</text>
<text x="172.6" y="121.3">8MHz</text>
<text x="185.3" y="125.1">12pF</text>
<text x="34.2" y="130.2">VDDK</text>
<text x="34.2" y="127.6">LINK</text>
<text x="140.8" y="128.9">NET</text>
<text x="18.9" y="132.7">1uF</text>
<text x="30.2" y="133.7">0</text>
<text x="196.7" y="132.7">GPOC</text>
<text x="140.8" y="139.1">INFO</text>
<text x="153.5" y="142.9">TTL1_RX</text>
<text x="173.9" y="142.9">TTL_TX</text>
<text x="97.7" y="148">OUT_LED</text>
<text x="163.7" y="146.7">0</text>
<text x="153.5" y="150.5">TTL1_TX</text>
<text x="163.7" y="154.3">0</text>
<text x="173.9" y="150.5">TTL_RX</text>
<text x="102.6" y="156.6">0</text>
<text x="153.5" y="158.1">TTL2_RX</text>
<text x="163.7" y="161.9">0</text>
<text x="173.9" y="158.1">R_T</text>
<text x="236.1" y="158.1">UART_AT_T</text>
<text x="236.1" y="160.7">UART_AT_R</text>
<text x="153.5" y="165.7">TTL2_TX</text>
<text x="173.9" y="165.7">R_R</text>
<text x="163.7" y="169.5">0</text>
<text x="239.9" y="168.3">MODE_EN6</text>
<text x="250.1" y="173.4">WAFER-XH254WZ-6A</text>
</g>
<g font-size="1.8" fill="#000080">
<text x="245" y="15.9">R42</text>
<text x="253.5" y="15.6">+5V</text>
<text x="234.8" y="23.5">K2</text>
<text x="245.6" y="19.4">10</text>
<text x="44.3" y="28.6">U12</text>
<text x="100.8" y="28.6">VDD</text>
<text x="153.2" y="26">3V3</text>
<text x="159.9" y="27.3">R43</text>
<text x="168.1" y="26">VDD</text>
<text x="247.5" y="31.1">D11</text>
<text x="19.5" y="41.3">VDD</text>
<text x="165" y="40">R44</text>
<text x="177" y="38.7">VDD</text>
<text x="22.7" y="43.8">R66</text>
<text x="157.4" y="45.1">C37</text>
<text x="165" y="45.1">10k</text>
<text x="202.4" y="48.9">VDD</text>
<text x="212" y="48.9">R45</text>
<text x="212.1" y="52.5">10k</text>
<text x="227.2" y="48.9">R46</text>
<text x="227.9" y="52.5">1k</text>
<text x="245" y="48.9">Q5</text>
<text x="31.1" y="59" transform="rotate(-90 31.1 59)">VDD</text>
<text x="206.9" y="56.5">R47</text>
<text x="206.9" y="59.1">10k</text>
<text x="224.7" y="56.5">Q6</text>
<text x="206.9" y="64.1">R49</text>
<text x="176.4" y="70.5">R48</text>
<text x="207.5" y="67.7">1k</text>
<text x="212" y="70.5">D14</text>
<text x="176.4" y="75.6">10k</text>
<text x="245" y="81.9">R51</text>
<text x="253.5" y="81.7">+5V</text>
<text x="31.1" y="86.9" transform="rotate(-90 31.1 86.9)">VDD</text>
<text x="164.3" y="89.5">VDD</text>
<text x="181.5" y="89.5">H2</text>
<text x="234.8" y="89.5">K3</text>
<text x="245.6" y="85.5">10</text>
<text x="108.4" y="92.1">VDD</text>
<text x="247.5" y="97.2">D12</text>
<text x="31.1" y="102.1" transform="rotate(-90 31.1 102.1)">VDD</text>
<text x="123.1" y="112.4">LED3</text>
<text x="113.5" y="114.9">VDD</text>
<text x="130.7" y="114.9">R34</text>
<text x="130.8" y="118.5">10k</text>
<text x="168.8" y="114.9">X1</text>
<text x="202.4" y="114.9">VDD</text>
<text x="212" y="114.9">R53</text>
<text x="212.1" y="118.5">10k</text>
<text x="227.2" y="114.9">R54</text>
<text x="227.9" y="118.5">1k</text>
<text x="245" y="114.9">Q7</text>
<text x="123.1" y="123.8">LED2</text>
<text x="165" y="122.6">C43</text>
<text x="185.3" y="122.6">C44</text>
<text x="206.9" y="122.6">R56</text>
<text x="206.9" y="125.1">10k</text>
<text x="224.7" y="122.6">Q8</text>
<text x="18.9" y="128.9">C42</text>
<text x="113.5" y="126.4">VDD</text>
<text x="130.7" y="126.4">R37</text>
<text x="130.8" y="129.9">10k</text>
<text x="206.9" y="130.2">R58</text>
<text x="24" y="132.7">R64</text>
<text x="113.5" y="136.5">VDD</text>
<text x="123.1" y="134">LED4</text>
<text x="130.7" y="136.5">R50</text>
<text x="207.5" y="133.7">1k</text>
<text x="130.8" y="140.1">10k</text>
<text x="163.7" y="141.6">R52</text>
<text x="31.1" y="147.9" transform="rotate(-90 31.1 147.9)">VDD</text>
<text x="163.7" y="149.2">R55</text>
<text x="187.3" y="144.7">TP2</text>
<text x="31.1" y="152.9" transform="rotate(-90 31.1 152.9)">VDD</text>
<text x="96.4" y="155.6">R67</text>
<text x="107.2" y="153">VDD</text>
<text x="187.3" y="151">TP3</text>
<text x="250.1" y="153">U24</text>
<text x="163.7" y="156.8">R57</text>
<text x="163.7" y="164.5">R59</text>
<text x="236.6" y="167.9" transform="rotate(-90 236.6 167.9)">+5V</text>
</g>
<g font-size="1.8">
<text x="213.7" y="22.2" transform="rotate(-90 213.7 22.2)">4</text>
<text x="221.4" y="22.2" transform="rotate(-90 221.4 22.2)">3</text>
<text x="229" y="22.2" transform="rotate(-90 229 22.2)">2</text>
<text x="231.5" y="22.2" transform="rotate(-90 231.5 22.2)">1</text>
<text x="214.8" y="25" transform="rotate(-90 214.8 25)">4</text>
<text x="222.4" y="25" transform="rotate(-90 222.4 25)">3</text>
<text x="230" y="25" transform="rotate(-90 230 25)">2</text>
<text x="232.5" y="25" transform="rotate(-90 232.5 25)">1</text>
<text x="43.2" y="31.3">1</text>
<text x="43.2" y="33.9">2</text>
<text x="45.3" y="32.6">PE2</text>
<text x="45.3" y="35.2">PE3</text>
<text x="86" y="35.2">VSS_3</text>
<text x="86.5" y="32.6">VIO_3</text>
<text x="92.7" y="33.9">99</text>
<text x="92.7" y="31.3">100</text>
<text x="213.7" y="34.7" transform="rotate(-90 213.7 34.7)">5</text>
<text x="214.8" y="31.9" transform="rotate(-90 214.8 31.9)">5</text>
<text x="221.4" y="34.7" transform="rotate(-90 221.4 34.7)">6</text>
<text x="222.4" y="31.9" transform="rotate(-90 222.4 31.9)">6</text>
<text x="229" y="34.7" transform="rotate(-90 229 34.7)">7</text>
<text x="230" y="31.9" transform="rotate(-90 230 31.9)">7</text>
<text x="231.5" y="34.7" transform="rotate(-90 231.5 34.7)">8</text>
<text x="232.5" y="31.9" transform="rotate(-90 232.5 31.9)">8</text>
<text x="43.2" y="36.4">3</text>
<text x="43.2" y="39">4</text>
<text x="43.2" y="41.5">5</text>
<text x="45.3" y="37.7">PE4</text>
<text x="45.3" y="40.2">PE5</text>
<text x="88.2" y="40.2">PE0</text>
<text x="88.2" y="37.7">PE1</text>
<text x="92.7" y="41.5">96</text>
<text x="92.7" y="39">97</text>
<text x="92.7" y="36.4">98</text>
<text x="43.2" y="44">6</text>
<text x="43.2" y="46.6">7</text>
<text x="45.3" y="42.8">PE6</text>
<text x="45.3" y="45.3">VBAT</text>
<text x="45.3" y="47.9">PC13/TAMPER-RTC</text>
<text x="85.4" y="47.9">BOOT0</text>
<text x="88.2" y="45.3">PB8</text>
<text x="88.2" y="42.8">PB9</text>
<text x="92.7" y="46.6">94</text>
<text x="92.7" y="44">95</text>
<text x="43.2" y="49.1">8</text>
<text x="43.2" y="51.7">9</text>
<text x="45.3" y="50.4">PC14/OSC32IN</text>
<text x="45.3" y="52.9">PC15/OSC32OUT</text>
<text x="80.1" y="52.9">PB6/USB2DM</text>
<text x="80.4" y="50.4">PB7/USB2DP</text>
<text x="92.7" y="51.7">92</text>
<text x="92.7" y="49.1">93</text>
<text x="42.2" y="54.2">10</text>
<text x="42.2" y="56.7">11</text>
<text x="42.2" y="59.3">12</text>
<text x="45.3" y="55.5">VSS_5</text>
<text x="45.3" y="58">VDD_5</text>
<text x="88.2" y="58">PB4</text>
<text x="88.2" y="55.5">PB5</text>
<text x="92.7" y="59.3">89</text>
<text x="92.7" y="56.7">90</text>
<text x="92.7" y="54.2">91</text>
<text x="42.2" y="61.8">13</text>
<text x="42.2" y="64.4">14</text>
<text x="45.3" y="60.6">OSC_IN</text>
<text x="45.3" y="63.1">OSC_OUT</text>
<text x="45.3" y="65.6">NRST</text>
<text x="88.1" y="65.6">PD6</text>
<text x="88.1" y="63.1">PD7</text>
<text x="88.2" y="60.6">PB3</text>
<text x="92.7" y="64.4">87</text>
<text x="92.7" y="61.8">88</text>
<text x="42.2" y="66.9">15</text>
<text x="42.2" y="69.4">16</text>
<text x="42.2" y="72">17</text>
<text x="45.3" y="68.2">PC0/ADC10</text>
<text x="45.3" y="70.7">PC1/ADC11</text>
<text x="88.1" y="70.7">PD4</text>
<text x="88.1" y="68.2">PD5</text>
<text x="92.7" y="72">84</text>
<text x="92.7" y="69.4">85</text>
<text x="92.7" y="66.9">86</text>
<text x="42.2" y="74.5">18</text>
<text x="42.2" y="77.1">19</text>
<text x="45.3" y="73.3">PC2/ADC12</text>
<text x="45.3" y="75.8">PC3/ADC13</text>
<text x="88.1" y="75.8">PD2</text>
<text x="88.1" y="73.3">PD3</text>
<text x="92.7" y="77.1">82</text>
<text x="92.7" y="74.5">83</text>
<text x="42.2" y="79.6">20</text>
<text x="42.2" y="82.1">21</text>
<text x="45.3" y="78.3">VSSA</text>
<text x="45.3" y="80.9">VREF-</text>
<text x="45.3" y="83.4">VREF+</text>
<text x="87.1" y="83.4">PC12</text>
<text x="88.1" y="80.9">PD0</text>
<text x="88.1" y="78.3">PD1</text>
<text x="92.7" y="82.1">80</text>
<text x="92.7" y="79.6">81</text>
<text x="42.2" y="84.7">22</text>
<text x="42.2" y="87.2">23</text>
<text x="42.2" y="89.8">24</text>
<text x="45.3" y="86">VDDA</text>
<text x="45.3" y="88.5">PA0/WKUP/ADC0</text>
<text x="87.1" y="88.5">PC10</text>
<text x="87.1" y="86">PC11</text>
<text x="92.7" y="89.8">77</text>
<text x="92.7" y="87.2">78</text>
<text x="92.7" y="84.7">79</text>
<text x="213.7" y="88.3" transform="rotate(-90 213.7 88.3)">4</text>
<text x="221.4" y="88.3" transform="rotate(-90 221.4 88.3)">3</text>
<text x="229" y="88.3" transform="rotate(-90 229 88.3)">2</text>
<text x="231.5" y="88.3" transform="rotate(-90 231.5 88.3)">1</text>
<text x="42.2" y="92.3">25</text>
<text x="42.2" y="94.8">26</text>
<text x="45.3" y="91">PA1/ADC1</text>
<text x="45.3" y="93.6">PA2/ADC2</text>
<text x="80.2" y="93.6">PA14/SWCLK</text>
<text x="87.2" y="91">PA15</text>
<text x="92.7" y="94.8">75</text>
<text x="92.7" y="92.3">76</text>
<text x="180.3" y="92.3">1</text>
<text x="180.3" y="94.8">2</text>
<text x="182.4" y="93.6">1</text>
<text x="214.8" y="91.1" transform="rotate(-90 214.8 91.1)">4</text>
<text x="222.4" y="91.1" transform="rotate(-90 222.4 91.1)">3</text>
<text x="230" y="91.1" transform="rotate(-90 230 91.1)">2</text>
<text x="232.5" y="91.1" transform="rotate(-90 232.5 91.1)">1</text>
<text x="42.2" y="97.4">27</text>
<text x="42.2" y="99.9">28</text>
<text x="45.3" y="96.1">PA3/ADC3</text>
<text x="45.3" y="98.7">VSS_4</text>
<text x="45.3" y="101.2">VDD_4</text>
<text x="85.7" y="96.1">VDD_2</text>
<text x="86" y="98.7">VSS_2</text>
<text x="89" y="101.2">NC</text>
<text x="92.7" y="99.9">73</text>
<text x="92.7" y="97.4">74</text>
<text x="180.3" y="97.4">3</text>
<text x="180.3" y="99.9">4</text>
<text x="182.4" y="96.1">2</text>
<text x="182.4" y="98.7">3</text>
<text x="182.4" y="101.2">4</text>
<text x="213.7" y="100.7" transform="rotate(-90 213.7 100.7)">5</text>
<text x="214.8" y="97.9" transform="rotate(-90 214.8 97.9)">5</text>
<text x="221.4" y="100.7" transform="rotate(-90 221.4 100.7)">6</text>
<text x="222.4" y="97.9" transform="rotate(-90 222.4 97.9)">6</text>
<text x="229" y="100.7" transform="rotate(-90 229 100.7)">7</text>
<text x="230" y="97.9" transform="rotate(-90 230 97.9)">7</text>
<text x="231.5" y="100.7" transform="rotate(-90 231.5 100.7)">8</text>
<text x="232.5" y="97.9" transform="rotate(-90 232.5 97.9)">8</text>
<text x="42.2" y="102.5">29</text>
<text x="42.2" y="105">30</text>
<text x="42.2" y="107.5">31</text>
<text x="45.3" y="103.7">PA4/ADC4/DAC0</text>
<text x="45.3" y="106.3">PA5/ADC5/DAC1</text>
<text x="79.3" y="106.3">PA12/USB1DP</text>
<text x="80.5" y="103.7">PA13/SWDIO</text>
<text x="92.7" y="107.5">70</text>
<text x="92.7" y="105">71</text>
<text x="92.7" y="102.5">72</text>
<text x="42.2" y="110.1">32</text>
<text x="42.2" y="112.6">33</text>
<text x="45.3" y="108.8">PA6/ADC6</text>
<text x="45.3" y="111.4">PA7/ADC7</text>
<text x="45.3" y="113.9">PC4/ADC14</text>
<text x="79" y="108.8">PA11/USB1DM</text>
<text x="87.2" y="111.4">PA10</text>
<text x="88.2" y="113.9">PA9</text>
<text x="92.7" y="112.6">68</text>
<text x="92.7" y="110.1">69</text>
<text x="42.2" y="115.2">34</text>
<text x="42.2" y="117.7">35</text>
<text x="45.3" y="116.4">PC5/ADC15</text>
<text x="45.3" y="119">PB0/ADC8</text>
<text x="83.9" y="119">PC9/TXN</text>
<text x="88.2" y="116.4">PA8</text>
<text x="92.7" y="117.7">66</text>
<text x="92.7" y="115.2">67</text>
<text x="42.2" y="120.2">36</text>
<text x="42.2" y="122.8">37</text>
<text x="42.2" y="125.3">38</text>
<text x="45.3" y="121.5">PB1/ADC9</text>
<text x="45.3" y="124.1">PB2/BOOT1</text>
<text x="83.7" y="124.1">PC7/RXN</text>
<text x="84" y="121.5">PC8/TXP</text>
<text x="92.7" y="125.3">63</text>
<text x="92.7" y="122.8">64</text>
<text x="92.7" y="120.2">65</text>
<text x="42.2" y="127.9">39</text>
<text x="42.2" y="130.4">40</text>
<text x="45.3" y="126.6">PE7</text>
<text x="45.3" y="129.1">PE8</text>
<text x="45.3" y="131.7">PE9</text>
<text x="83.8" y="126.6">PC6/RXP</text>
<text x="87.1" y="131.7">PD14</text>
<text x="87.1" y="129.1">PD15</text>
<text x="92.7" y="130.4">61</text>
<text x="92.7" y="127.9">62</text>
<text x="42.2" y="132.9">41</text>
<text x="42.2" y="135.5">42</text>
<text x="45.3" y="134.2">PE10</text>
<text x="45.3" y="136.8">PE11</text>
<text x="87.1" y="136.8">PD12</text>
<text x="87.1" y="134.2">PD13</text>
<text x="92.7" y="135.5">59</text>
<text x="92.7" y="132.9">60</text>
<text x="42.2" y="138">43</text>
<text x="42.2" y="140.6">44</text>
<text x="42.2" y="143.1">45</text>
<text x="45.3" y="139.3">PE12</text>
<text x="45.3" y="141.8">PE13</text>
<text x="87.1" y="141.8">PD10</text>
<text x="87.1" y="139.3">PD11</text>
<text x="92.7" y="143.1">56</text>
<text x="92.7" y="140.6">57</text>
<text x="92.7" y="138">58</text>
<text x="42.2" y="145.6">46</text>
<text x="42.2" y="148.2">47</text>
<text x="45.3" y="144.4">PE14</text>
<text x="45.3" y="146.9">PE15</text>
<text x="45.3" y="149.5">PB10</text>
<text x="87.2" y="149.5">PB15</text>
<text x="88.1" y="146.9">PD8</text>
<text x="88.1" y="144.4">PD9</text>
<text x="92.7" y="148.2">54</text>
<text x="92.7" y="145.6">55</text>
<text x="42.2" y="150.7">48</text>
<text x="42.2" y="153.3">49</text>
<text x="42.2" y="155.8">50</text>
<text x="45.3" y="152">PB11</text>
<text x="45.3" y="154.5">VSS_1</text>
<text x="87.2" y="154.5">PB13</text>
<text x="87.2" y="152">PB14</text>
<text x="92.7" y="155.8">51</text>
<text x="92.7" y="153.3">52</text>
<text x="92.7" y="150.7">53</text>
<text x="248.9" y="155.8">1</text>
<text x="45.3" y="157.1">VIO_1</text>
<text x="87.2" y="157.1">PB12</text>
<text x="248.9" y="158.3">2</text>
<text x="248.9" y="160.9">3</text>
<text x="251" y="157.1">1</text>
<text x="251" y="159.6">2</text>
<text x="186.6" y="163.2">RFID</text>
<text x="248.9" y="163.4">4</text>
<text x="248.9" y="166">5</text>
<text x="251" y="162.2">3</text>
<text x="251" y="164.7">4</text>
<text x="251" y="167.2">5</text>
<text x="251" y="169.8">6</text>
</g>
<g font-size="1.8" fill="#f90">
<text x="26.5" y="137.8">ETH_TXN</text>
<text x="26.5" y="135.3">ETH_TXP</text>
<text x="26.5" y="142.9">ETH_RXN</text>
<text x="26.5" y="140.3">ETH_RXP</text>
</g>
</svg>
